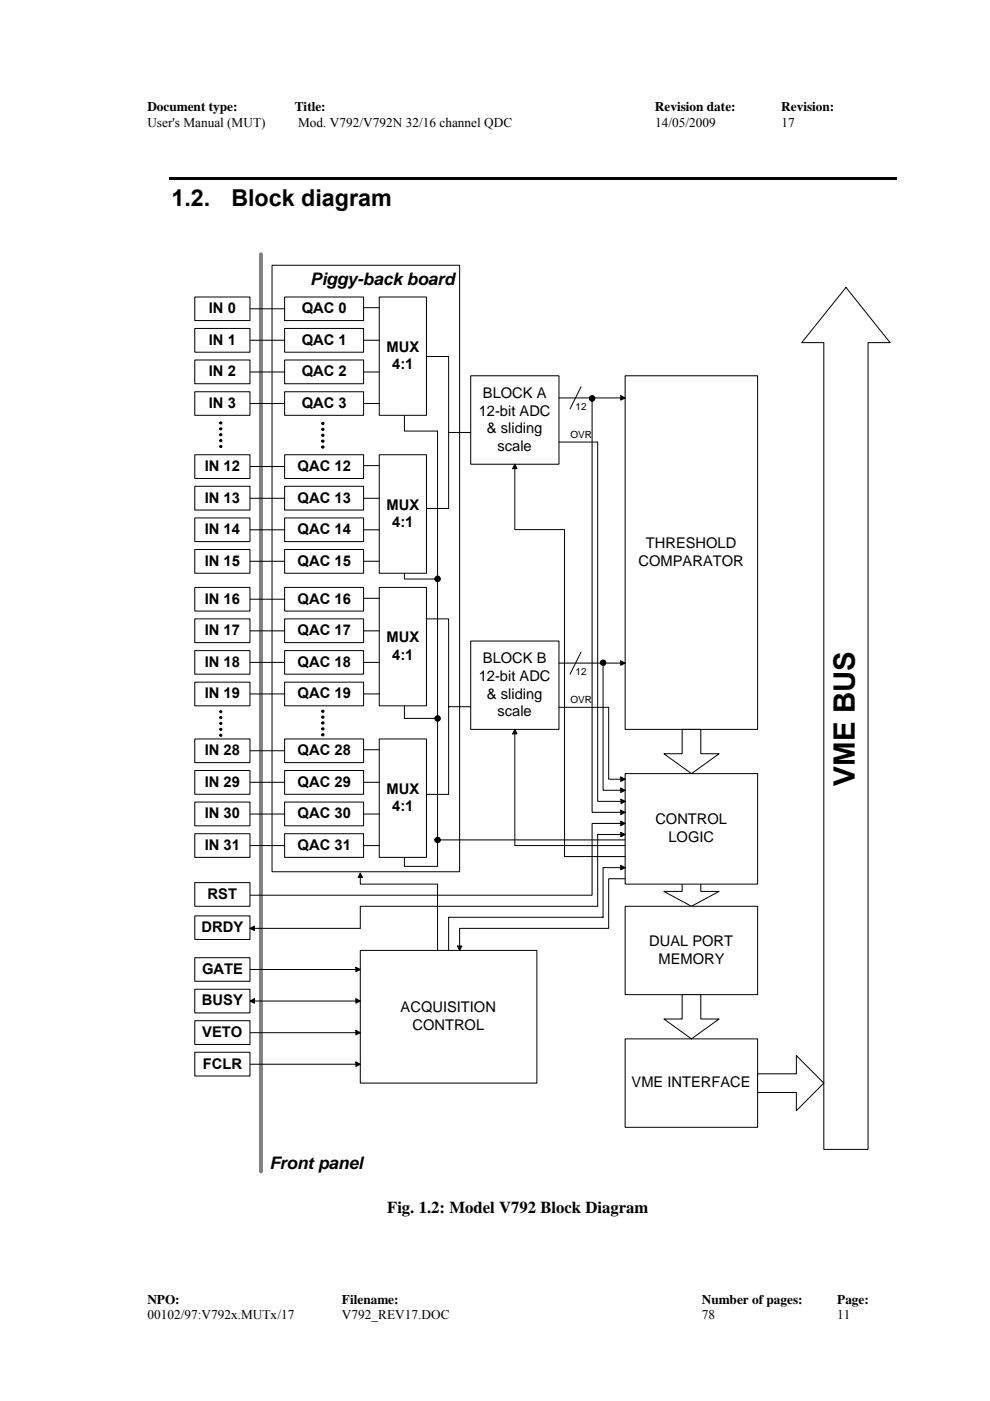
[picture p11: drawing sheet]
<svg xmlns="http://www.w3.org/2000/svg" width="210mm" height="297mm" viewBox="0 0 210 297" stroke-linecap="round" stroke-linejoin="round" font-family="sans-serif">
<path d="M35.8 37.5h154.3v.6h-154.3z" fill="#000"/>
<path d="M140.8 189h3.8v-3.9h4v3.9h3.9l-5.9 3.2z" fill-rule="evenodd" fill="#fff"/>
<path d="M140.8 189h3.8v-3.9h4v3.9h3.9l-5.9 3.2z" fill="none" stroke="#000" stroke-width=".21"/>
<path d="M99.8 79.7h18.7v18.7h-18.7z" fill="#fff"/>
<path d="M99.8 79.7h18.7v18.7h-18.7z" fill="none" stroke="#000" stroke-width=".21"/>
<path d="M132.5 79.7h28.1v74.9h-28.1z" fill="#fff"/>
<path d="M132.5 79.7h28.1v74.9h-28.1z" fill="none" stroke="#000" stroke-width=".21"/>
<path d="M99.8 135.9h18.7v18.7h-18.7z" fill="#fff"/>
<path d="M57.7 56.2h39.8v128.6h-39.8zM118.5 84.4h14M118.5 93.7h8.2M123.2 82l-2.3 4.7M131.6 83.9l.9 .5-.9 .4zM99.8 135.9h18.7v18.7h-18.7zM123.2 138.3l-2.3 4.6M118.5 140.6h14M118.5 150h10.6M131.6 140.1l.9 .5-.9 .5z" fill="none" stroke="#000" stroke-width=".21"/>
<path d="M131.6 83.9l.9 .5-.9 .4zM131.6 140.1l.9 .5-.9 .5z" fill="#000"/>
<path d="M179.4 60.9l9.3 11.7h-4.7v171.1h-9.3v-171.1h-4.7z" fill-rule="evenodd" fill="#fff"/>
<path d="M90.4 75.6h4.7v32.2h-4.7M179.4 60.9l9.3 11.7h-4.7v171.1h-9.3v-171.1h-4.7zM95.1 91.7h4.7M90.4 131.2h4.7v37.2h-4.7M95.1 149.8h4.7" fill="none" stroke="#000" stroke-width=".21"/>
<path d="M132.5 164h28.1v23.5h-28.1z" fill="#fff"/>
<path d="M132.5 164h28.1v23.5h-28.1z" fill="none" stroke="#000" stroke-width=".21"/>
<path d="M132.5 192.2h28.1v18.7h-28.1z" fill="#fff"/>
<path d="M132.5 192.2h28.1v18.7h-28.1z" fill="none" stroke="#000" stroke-width=".21"/>
<path d="M132.5 220.3h28.1v18.7h-28.1z" fill="#fff"/>
<path d="M132.5 220.3h28.1v18.7h-28.1z" fill="none" stroke="#000" stroke-width=".21"/>
<path d="M76.4 201.5h37.4v28.1h-37.4z" fill="#fff"/>
<path d="M76.4 201.5h37.4v28.1h-37.4z" fill="none" stroke="#000" stroke-width=".21"/>
<path d="M55.3 53.9v194.5" fill="none" stroke="#808080" stroke-width=".84"/>
<path d="M144.6 154.6h4v5.2h3.9l-5.9 4.2-5.8-4.2h3.8z" fill-rule="evenodd" fill="#fff"/>
<g fill="none" stroke="#000" stroke-width=".21">
<path d="M125.5 84.4v87.8h7M126.7 93.7v76.2h5.9M127.9 140.6v27h4.6M129.1 150v15.2h3.4M144.6 154.6h4v5.2h3.9l-5.9 4.2-5.8-4.2h3.8zM131.6 171.8l.9 .4-.9 .5zM131.6 167.1l.9 .5-.9 .4zM131.6 164.7l.9 .5-.9 .5zM131.7 169.4l.9 .5-.9 .5z"/>
<circle cx="125.6" cy="84.5" r=".59"/>
<circle cx="127.9" cy="140.5" r=".58"/>
</g>
<g fill="#000">
<path d="M131.6 171.8l.9 .4-.9 .5zM131.6 167.1l.9 .5-.9 .4zM131.6 164.7l.9 .5-.9 .5zM131.7 169.4l.9 .5-.9 .5z"/>
<circle cx="125.6" cy="84.5" r=".59"/>
<circle cx="127.9" cy="140.5" r=".58"/>
</g>
<path d="M144.6 210.9h4v5.1h3.9l-5.9 4.3-5.8-4.3h3.8z" fill-rule="evenodd" fill="#fff"/>
<path d="M144.6 210.9h4v5.1h3.9l-5.9 4.3-5.8-4.3h3.8z" fill="none" stroke="#000" stroke-width=".21"/>
<path d="M160.6 227.7h8.2v-3.9l5.9 5.8-5.9 5.9v-3.9h-8.2z" fill-rule="evenodd" fill="#fff"/>
<path d="M131.6 174.1l.9 .5-.9 .4zM132.5 174.6h-7v15.2h-72.5M53 212.2l.9-.4v.9zM53 205.5h23.4M53 218.9h23.4M53 212.2h23.4M75.5 205.1l.9 .4-.9 .5zM75.5 218.5l.9 .4-.9 .5zM75.5 211.8l.9 .4-.9 .5zM53 225.6h23.4M75.5 225.2l.9 .4-.9 .5zM160.6 227.7h8.2v-3.9l5.9 5.8-5.9 5.9v-3.9h-8.2z" fill="none" stroke="#000" stroke-width=".21"/>
<g fill="#000">
<path d="M131.6 174.1l.9 .5-.9 .4zM75.5 205.1l.9 .4-.9 .5zM75.5 218.5l.9 .4-.9 .5zM75.5 225.2l.9 .4-.9 .5z"/>
<path d="M53 212.2l.9 .5v-.9zM75.5 211.8l.9 .4-.9 .5z" fill-rule="evenodd"/>
</g>
<path d="M41.3 203.1h11.7v4.9h-11.7z" fill="#fff"/>
<path d="M41.3 203.1h11.7v4.9h-11.7z" fill="none" stroke="#000" stroke-width=".21"/>
<path d="M41.3 209.7h11.7v5.1h-11.7z" fill="#fff"/>
<path d="M41.3 209.7h11.7v5.1h-11.7z" fill="none" stroke="#000" stroke-width=".21"/>
<path d="M41.3 216.4h11.7v5h-11.7z" fill="#fff"/>
<path d="M41.3 216.4h11.7v5h-11.7z" fill="none" stroke="#000" stroke-width=".21"/>
<path d="M41.3 223.1h11.7v5h-11.7z" fill="#fff"/>
<path d="M41.3 223.1h11.7v5h-11.7z" fill="none" stroke="#000" stroke-width=".21"/>
<path d="M41.3 187.1h11.7v5.1h-11.7z" fill="#fff"/>
<path d="M41.3 187.1h11.7v5.1h-11.7z" fill="none" stroke="#000" stroke-width=".21"/>
<path d="M60.3 96.4h16.8v5.1h-16.8z" fill="#fff"/>
<path d="M60.3 96.4h16.8v5.1h-16.8z" fill="none" stroke="#000" stroke-width=".21"/>
<path d="M60.3 103.1h16.8v5h-16.8z" fill="#fff"/>
<path d="M60.3 103.1h16.8v5h-16.8z" fill="none" stroke="#000" stroke-width=".21"/>
<path d="M60.3 109.8h16.8v5h-16.8z" fill="#fff"/>
<path d="M60.3 109.8h16.8v5h-16.8z" fill="none" stroke="#000" stroke-width=".21"/>
<path d="M60.3 116.5h16.8v5h-16.8z" fill="#fff"/>
<path d="M60.3 116.5h16.8v5h-16.8z" fill="none" stroke="#000" stroke-width=".21"/>
<path d="M80.4 96.4h10v25.1h-10z" fill="#fff"/>
<path d="M53 98.9h7.3M77.2 98.7h3.2M80.4 96.4h10v25.1h-10zM53 105.6h7.3M53 112.3h7.3M53 119h7.3M77.1 112.3h3.3M77.2 105.6h3.2M77.2 119h3.2" fill="none" stroke="#000" stroke-width=".21"/>
<path d="M41.3 96.4h11.7v5.1h-11.7z" fill="#fff"/>
<path d="M41.3 96.4h11.7v5.1h-11.7z" fill="none" stroke="#000" stroke-width=".21"/>
<path d="M41.3 103.1h11.7v5h-11.7z" fill="#fff"/>
<path d="M41.3 103.1h11.7v5h-11.7z" fill="none" stroke="#000" stroke-width=".21"/>
<path d="M41.3 109.8h11.7v5h-11.7z" fill="#fff"/>
<path d="M41.3 109.8h11.7v5h-11.7z" fill="none" stroke="#000" stroke-width=".21"/>
<path d="M41.3 116.5h11.7v5h-11.7z" fill="#fff"/>
<path d="M41.3 116.5h11.7v5h-11.7z" fill="none" stroke="#000" stroke-width=".21"/>
<path d="M60.3 63h16.8v5h-16.8z" fill="#fff"/>
<path d="M60.3 63h16.8v5h-16.8z" fill="none" stroke="#000" stroke-width=".21"/>
<path d="M60.3 69.6h16.8v5.1h-16.8z" fill="#fff"/>
<path d="M60.3 69.6h16.8v5.1h-16.8z" fill="none" stroke="#000" stroke-width=".21"/>
<path d="M60.3 76.3h16.8v5.1h-16.8z" fill="#fff"/>
<path d="M60.3 76.3h16.8v5.1h-16.8z" fill="none" stroke="#000" stroke-width=".21"/>
<path d="M60.3 83.1h16.8v5h-16.8z" fill="#fff"/>
<path d="M60.3 83.1h16.8v5h-16.8z" fill="none" stroke="#000" stroke-width=".21"/>
<path d="M80.4 63h10v25.1h-10z" fill="#fff"/>
<path d="M53 65.5h7.3M53 72.1h7.3M53 78.9h7.3M77.1 78.9h3.3M77.2 65.2h3.2M77.2 72.1h3.2M80.4 63h10v25.1h-10zM53 85.6h7.3M77.2 85.6h3.2" fill="none" stroke="#000" stroke-width=".21"/>
<path d="M41.3 63h11.7v5h-11.7z" fill="#fff"/>
<path d="M41.3 63h11.7v5h-11.7z" fill="none" stroke="#000" stroke-width=".21"/>
<path d="M41.3 69.6h11.7v5.1h-11.7z" fill="#fff"/>
<path d="M41.3 69.6h11.7v5.1h-11.7z" fill="none" stroke="#000" stroke-width=".21"/>
<path d="M41.3 76.3h11.7v5.1h-11.7z" fill="#fff"/>
<path d="M41.3 76.3h11.7v5.1h-11.7z" fill="none" stroke="#000" stroke-width=".21"/>
<path d="M41.3 83.1h11.7v5h-11.7z" fill="#fff"/>
<path d="M41.3 83.1h11.7v5h-11.7z" fill="none" stroke="#000" stroke-width=".21"/>
<path d="M60.3 124.5h16.8v5.1h-16.8z" fill="#fff"/>
<path d="M60.3 124.5h16.8v5.1h-16.8z" fill="none" stroke="#000" stroke-width=".21"/>
<path d="M60.3 131.2h16.8v5h-16.8z" fill="#fff"/>
<path d="M60.3 131.2h16.8v5h-16.8z" fill="none" stroke="#000" stroke-width=".21"/>
<path d="M60.3 137.9h16.8v5h-16.8z" fill="#fff"/>
<path d="M60.3 137.9h16.8v5h-16.8z" fill="none" stroke="#000" stroke-width=".21"/>
<path d="M60.3 144.6h16.8v5h-16.8z" fill="#fff"/>
<path d="M60.3 144.6h16.8v5h-16.8z" fill="none" stroke="#000" stroke-width=".21"/>
<path d="M80.4 124.5h10v25.1h-10z" fill="#fff"/>
<path d="M53 127h7.3M53 133.8h7.3M77.2 126.9h3.2M77.2 133.8h3.2M80.4 124.5h10v25.1h-10zM53 140.4h7.3M53 147.1h7.3M77.1 140.4h3.3M77.2 147.1h3.2" fill="none" stroke="#000" stroke-width=".21"/>
<path d="M41.3 124.5h11.7v5.1h-11.7z" fill="#fff"/>
<path d="M41.3 124.5h11.7v5.1h-11.7z" fill="none" stroke="#000" stroke-width=".21"/>
<path d="M41.3 131.2h11.7v5h-11.7z" fill="#fff"/>
<path d="M41.3 131.2h11.7v5h-11.7z" fill="none" stroke="#000" stroke-width=".21"/>
<path d="M41.3 137.9h11.7v5h-11.7z" fill="#fff"/>
<path d="M41.3 137.9h11.7v5h-11.7z" fill="none" stroke="#000" stroke-width=".21"/>
<path d="M41.3 144.6h11.7v5h-11.7z" fill="#fff"/>
<path d="M41.3 144.6h11.7v5h-11.7z" fill="none" stroke="#000" stroke-width=".21"/>
<path d="M60.3 156.7h16.8v5h-16.8z" fill="#fff"/>
<path d="M60.3 156.7h16.8v5h-16.8z" fill="none" stroke="#000" stroke-width=".21"/>
<path d="M60.3 163.4h16.8v5h-16.8z" fill="#fff"/>
<path d="M60.3 163.4h16.8v5h-16.8z" fill="none" stroke="#000" stroke-width=".21"/>
<path d="M60.3 170.1h16.8v5h-16.8z" fill="#fff"/>
<path d="M60.3 170.1h16.8v5h-16.8z" fill="none" stroke="#000" stroke-width=".21"/>
<path d="M60.3 176.8h16.8v5h-16.8z" fill="#fff"/>
<path d="M60.3 176.8h16.8v5h-16.8z" fill="none" stroke="#000" stroke-width=".21"/>
<path d="M80.4 156.7h10v25.1h-10z" fill="#fff"/>
<path d="M53 159.2h7.3M77.2 159h3.2M80.4 156.7h10v25.1h-10zM53 165.9h7.3M53 172.6h7.3M53 179.3h7.3M77.1 172.6h3.3M77.2 165.9h3.2M77.2 179.3h3.2" fill="none" stroke="#000" stroke-width=".21"/>
<path d="M41.3 156.7h11.7v5h-11.7z" fill="#fff"/>
<path d="M41.3 156.7h11.7v5h-11.7z" fill="none" stroke="#000" stroke-width=".21"/>
<path d="M41.3 163.4h11.7v5h-11.7z" fill="#fff"/>
<path d="M41.3 163.4h11.7v5h-11.7z" fill="none" stroke="#000" stroke-width=".21"/>
<path d="M41.3 170.1h11.7v5h-11.7z" fill="#fff"/>
<path d="M41.3 170.1h11.7v5h-11.7z" fill="none" stroke="#000" stroke-width=".21"/>
<path d="M41.3 176.8h11.7v5h-11.7z" fill="#fff"/>
<g fill="none" stroke="#000" stroke-width=".21">
<path d="M109.2 98.4v13.9h10.5v69.3h12.8M109.2 98.4l.4 1h-.9zM109.2 154.6v24.7h23.3M109.2 154.6l.4 1h-.9zM41.3 176.8h11.7v5h-11.7z"/>
<circle cx="46.8" cy="89.7" r=".25"/>
<circle cx="46.8" cy="92.2" r=".25"/>
<circle cx="46.8" cy="93.4" r=".25"/>
<circle cx="46.8" cy="94.7" r=".25"/>
<circle cx="46.8" cy="90.9" r=".25"/>
<circle cx="68.5" cy="94.8" r=".24"/>
<circle cx="68.5" cy="91" r=".24"/>
<circle cx="68.5" cy="92.3" r=".24"/>
<circle cx="68.5" cy="89.8" r=".24"/>
<circle cx="68.5" cy="93.5" r=".24"/>
<circle cx="92.8" cy="122.7" r=".59"/>
<circle cx="46.8" cy="154.6" r=".24"/>
<circle cx="46.8" cy="153.4" r=".24"/>
<circle cx="46.8" cy="155.9" r=".24"/>
<circle cx="46.8" cy="150.9" r=".24"/>
<circle cx="46.8" cy="152.1" r=".24"/>
<circle cx="68.5" cy="152" r=".25"/>
<circle cx="68.5" cy="150.8" r=".25"/>
<circle cx="68.5" cy="155.8" r=".25"/>
<circle cx="68.5" cy="154.5" r=".25"/>
<circle cx="68.5" cy="153.3" r=".25"/>
<circle cx="92.8" cy="152.3" r=".59"/>
<circle cx="92.8" cy="178.1" r=".58"/>
</g>
<g fill="#000">
<path d="M109.2 98.4l.4 1h-.9zM109.2 154.6l.4 1h-.9z"/>
<circle cx="46.8" cy="89.7" r=".25"/>
<circle cx="46.8" cy="92.2" r=".25"/>
<circle cx="46.8" cy="93.4" r=".25"/>
<circle cx="46.8" cy="94.7" r=".25"/>
<circle cx="46.8" cy="90.9" r=".25"/>
<circle cx="68.5" cy="94.8" r=".24"/>
<circle cx="68.5" cy="91" r=".24"/>
<circle cx="68.5" cy="92.3" r=".24"/>
<circle cx="68.5" cy="89.8" r=".24"/>
<circle cx="68.5" cy="93.5" r=".24"/>
<circle cx="92.8" cy="122.7" r=".59"/>
<circle cx="46.8" cy="154.6" r=".24"/>
<circle cx="46.8" cy="153.4" r=".24"/>
<circle cx="46.8" cy="155.9" r=".24"/>
<circle cx="46.8" cy="150.9" r=".24"/>
<circle cx="46.8" cy="152.1" r=".24"/>
<circle cx="68.5" cy="152" r=".25"/>
<circle cx="68.5" cy="150.8" r=".25"/>
<circle cx="68.5" cy="155.8" r=".25"/>
<circle cx="68.5" cy="154.5" r=".25"/>
<circle cx="68.5" cy="153.3" r=".25"/>
<circle cx="92.8" cy="152.3" r=".59"/>
<circle cx="92.8" cy="178.1" r=".58"/>
</g>
<path d="M41.3 194.2h11.7v5h-11.7z" fill="#fff"/>
<g fill="none" stroke="#000" stroke-width=".21">
<path d="M85.7 88.2v3.2h7.1v92.3h-7.1v-1.8M85.7 121.6v1.2h6.5M85.7 149.7v2.6h7.1M92.8 178.1h39.7M131.6 176.5l.9 .4-.9 .5zM132.5 176.9h-5.8v15.3h-50.3v4.6h-23.4M41.3 194.2h11.7v5h-11.7zM53 196.8l.9-.4v.9zM76.4 185.1v2.4h16.4v14M76.4 185.1l.5 1h-1zM131.6 183.5l.9 .5-.9 .4zM132.5 186.3h-3.4v10.5h-31.6v4.7"/>
<path d="M132.5 184h-4.6v10.5h-32.8v7M97 200.6h.9l-.4 .9z"/>
</g>
<path d="M131.6 176.5l.9 .4-.9 .5zM53 196.8l.9-.4v.9zM76.4 185.1l.5 1h-1zM131.6 183.5l.9 .5-.9 .4zM97 200.6h.9l-.4 .9z" fill="#000"/>
<text font-size="6.2" x="181.2" y="166.6" transform="rotate(-90 181.2 166.6)">VME BUS</text>
<g font-size="4.9">
<text x="36.4" y="43.7">1.2.</text>
<text x="49.1" y="43.7">Block diagram</text>
</g>
<g font-size="3.7">
<text x="65.8" y="60.5">Piggy-back board</text>
<text x="57.1" y="247.9">Front panel</text>
</g>
<text font-size="3.5" x="82.1" y="257.1">Fig. 1.2: Model V792 Block Diagram</text>
<g font-size="3.1">
<text x="44.3" y="66.4">IN 0</text>
<text x="64" y="66.4">QAC 0</text>
<text x="44.3" y="73.1">IN 1</text>
<text x="64" y="73.1">QAC 1</text>
<text x="82" y="74.5">MUX</text>
<text x="44.3" y="79.8">IN 2</text>
<text x="64" y="79.8">QAC 2</text>
<text x="83.1" y="78.3">4:1</text>
<text x="44.3" y="86.5">IN 3</text>
<text x="64" y="86.5">QAC 3</text>
<text x="101.5" y="88.1">12-bit ADC</text>
<text x="102.4" y="84.4">BLOCK A</text>
<text x="103.3" y="91.9">&amp; sliding</text>
<text x="105.5" y="95.6">scale</text>
<text x="43.4" y="99.9">IN 12</text>
<text x="63.1" y="99.9">QAC 12</text>
<text x="43.4" y="106.6">IN 13</text>
<text x="63.1" y="106.6">QAC 13</text>
<text x="43.4" y="113.3">IN 14</text>
<text x="63.1" y="113.3">QAC 14</text>
<text x="82" y="108">MUX</text>
<text x="83.1" y="111.8">4:1</text>
<text x="43.4" y="120">IN 15</text>
<text x="63.1" y="120">QAC 15</text>
<text x="135.4" y="120">COMPARATOR</text>
<text x="136.9" y="116.2">THRESHOLD</text>
<text x="43.4" y="128">IN 16</text>
<text x="63.1" y="128">QAC 16</text>
<text x="43.4" y="134.7">IN 17</text>
<text x="63.1" y="134.7">QAC 17</text>
<text x="82" y="136.2">MUX</text>
<text x="43.4" y="141.4">IN 18</text>
<text x="63.1" y="141.4">QAC 18</text>
<text x="83.1" y="139.9">4:1</text>
<text x="102.4" y="140.6">BLOCK B</text>
<text x="43.4" y="148.1">IN 19</text>
<text x="63.1" y="148.1">QAC 19</text>
<text x="101.5" y="144.3">12-bit ADC</text>
<text x="103.3" y="148.1">&amp; sliding</text>
<text x="105.5" y="151.8">scale</text>
<text x="43.4" y="160.1">IN 28</text>
<text x="63.1" y="160.1">QAC 28</text>
<text x="43.4" y="166.8">IN 29</text>
<text x="63.1" y="166.8">QAC 29</text>
<text x="43.4" y="173.5">IN 30</text>
<text x="63.1" y="173.5">QAC 30</text>
<text x="82" y="168.3">MUX</text>
<text x="83.1" y="172">4:1</text>
<text x="139" y="174.8">CONTROL</text>
<text x="141.7" y="178.6">LOGIC</text>
<text x="43.4" y="180.2">IN 31</text>
<text x="63.1" y="180.2">QAC 31</text>
<text x="44" y="190.6">RST</text>
<text x="42.8" y="197.6">DRDY</text>
<text x="137.6" y="200.6">DUAL PORT</text>
<text x="42.8" y="206.5">GATE</text>
<text x="139.6" y="204.3">MEMORY</text>
<text x="42.8" y="213.2">BUSY</text>
<text x="84.9" y="214.6">ACQUISITION</text>
<text x="42.9" y="219.9">VETO</text>
<text x="87.5" y="218.4">CONTROL</text>
<text x="43" y="226.6">FCLR</text>
<text x="133.9" y="230.6">VME INTERFACE</text>
</g>
<g font-size="2.8">
<text x="31.2" y="23.6">Document type:</text>
<text x="62.5" y="23.6">Title:</text>
<text x="138.8" y="23.6">Revision date:</text>
<text x="165.6" y="23.6">Revision:</text>
<text x="31.2" y="26.9">User's Manual (MUT)</text>
<text x="63.2" y="26.9">Mod. V792/V792N 32/16 channel QDC</text>
<text x="138.9" y="26.9">14/05/2009</text>
<text x="165.7" y="26.9">17</text>
<text x="31.2" y="276.4">NPO:</text>
<text x="31.2" y="279.6">00102/97:V792x.MUTx/17</text>
<text x="72.5" y="279.6">V792_REV17.DOC</text>
<text x="72.5" y="276.4">Filename:</text>
<text x="148.8" y="276.4">Number of pages:</text>
<text x="148.8" y="279.6">78</text>
<text x="177.5" y="276.4">Page:</text>
<text x="177.5" y="279.6">11</text>
</g>
<g font-size="2.1">
<text x="122" y="87">12</text>
<text x="120.9" y="92.8">OVR</text>
<text x="122" y="143.2">12</text>
<text x="120.9" y="149">OVR</text>
</g>
</svg>
